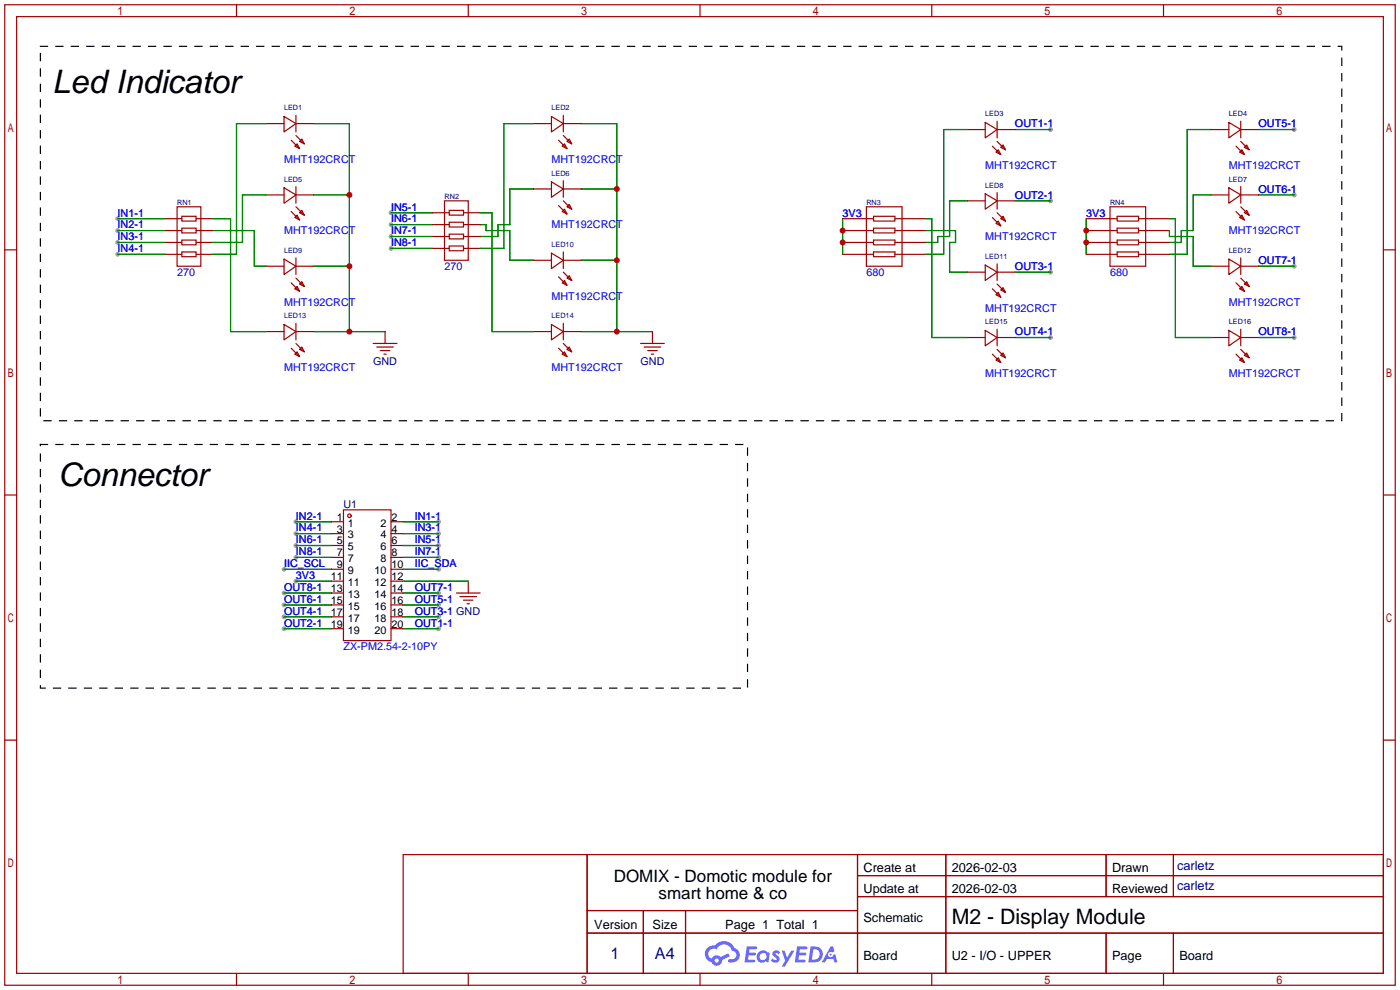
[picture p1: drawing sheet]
<svg xmlns="http://www.w3.org/2000/svg" width="299mm" height="212mm" viewBox="0 0 299 212" stroke-linecap="round" stroke-linejoin="round" font-family="sans-serif">
<g fill="#999">
<circle cx="25.1" cy="46.7" r=".51"/>
<circle cx="25.1" cy="49.3" r=".51"/>
<circle cx="25.1" cy="54.4" r=".51"/>
<circle cx="25.1" cy="51.8" r=".51"/>
<circle cx="83.6" cy="45.5" r=".51"/>
<circle cx="83.6" cy="48" r=".51"/>
<circle cx="83.6" cy="50.5" r=".51"/>
<circle cx="83.6" cy="53.1" r=".51"/>
<circle cx="224.5" cy="27.7" r=".51"/>
<circle cx="224.5" cy="42.9" r=".51"/>
<circle cx="224.5" cy="58.2" r=".51"/>
<circle cx="224.5" cy="72.1" r=".51"/>
<circle cx="276.6" cy="27.7" r=".51"/>
<circle cx="276.6" cy="41.7" r=".51"/>
<circle cx="276.6" cy="56.9" r=".51"/>
<circle cx="276.6" cy="72.1" r=".51"/>
<circle cx="63.2" cy="119.1" r=".51"/>
<circle cx="63.2" cy="116.6" r=".51"/>
<circle cx="63.2" cy="114" r=".51"/>
<circle cx="63.2" cy="111.5" r=".51"/>
<circle cx="60.7" cy="121.7" r=".51"/>
<circle cx="63.2" cy="124.2" r=".51"/>
<circle cx="60.7" cy="134.4" r=".51"/>
<circle cx="60.7" cy="131.8" r=".51"/>
<circle cx="60.7" cy="129.3" r=".51"/>
<circle cx="60.7" cy="126.7" r=".51"/>
<circle cx="93.7" cy="111.5" r=".51"/>
<circle cx="93.7" cy="114" r=".51"/>
<circle cx="93.7" cy="116.6" r=".51"/>
<circle cx="93.7" cy="119.1" r=".51"/>
<circle cx="93.7" cy="121.7" r=".51"/>
<circle cx="93.7" cy="126.7" r=".51"/>
<circle cx="93.7" cy="129.3" r=".51"/>
<circle cx="93.7" cy="131.8" r=".51"/>
<circle cx="93.7" cy="134.4" r=".51"/>
</g>
<g fill="none" stroke="#a10000" stroke-width=".25">
<path d="M1 1h297.2v209.6h-297.2zM3.6 3.6h292.1v204.4h-292.1zM50.5 1v2.6M100.1 1v2.6M149.6 1v2.6M199.1 1v2.6M248.7 1v2.6M1 53.4h2.6M295.7 53.4h2.5M1 105.8h2.6M295.7 105.8h2.5M1 158.2h2.6"/>
<path d="M295.7 158.2h2.5M50.5 208v2.6M100.1 208v2.6M149.6 208v2.6M199.1 208v2.6M248.7 208v2.6"/>
</g>
<g fill="#5487ff">
<path d="M165.3 203.3a.99 .99 0 0 1 1.4 .2l-.3 .5a.39 .39 0 0 0-.3-.3 .39 .39 0 0 0-.4 .1l.1 .1a1.02 1.02 0 0 1 .6 1.6 1.17 1.17 0 0 1-1.7-.2l.4-.5 .6 .4 .3-.1v-.3a1.01 1.01 0 0 1-.7-1.5z"/>
<path d="M167.1 203.2h.6l.5 1.5 .9-1.5h.7l-2.1 3.4h-.7l.8-1.3z"/>
<path d="M159.6 202.3h1.9l.3 .1-.1 .4-1.5 .1-.1 .7h1.2l.3 .3-.3 .3h-1.3l-.1 .9h1.4l.1 .3-.1 .2-2.2 .1z"/>
<path d="M170.4 202.3h1.9l.2 .1-.1 .4-1.5 .1-.1 .7h1.3l.3 .3-.4 .3h-1.2l-.2 .9h1.4l.2 .3-.2 .2-2.1 .1z"/>
<path d="M177.5 202.3h.6l.2 1-.5 .3a.57 .57 0 0 0-.8 .2 .57 .57 0 0 0 .4 .8 .57 .57 0 0 0 .7-.5l.4-.2 .5 1.8h-.7l-.2-.7h-1.4l-.4 .7h-.7z"/>
<path d="M173.2 202.3l-.4 3.4h1.1a1.73 1.73 0 0 0 1.9-1.7 1.73 1.73 0 0 0-2-1.7zM173.8 202.9a1.14 1.14 0 0 1 1.4 1.1 1.14 1.14 0 0 1-1.5 1.1h-.2z"/>
<path d="M162 203.6a1.26 1.26 0 0 0 0 1.8 1.26 1.26 0 0 0 1.7 .1l.5 .2 .3-1.9-.1-.2h-.4a1.21 1.21 0 0 0-2 0zM162.6 203.9a.76 .76 0 0 1 1 0 .76 .76 0 0 1 .1 1.1 .76 .76 0 0 1-1 .1l-.4-.6z"/>
<path d="M151.2 202.6a1.81 1.81 0 0 0 .9 3 1.18 1.18 0 0 0 1.3 .8 1.18 1.18 0 0 0 .9-1.2l1.7-.9-.4-.6-1.5 .8a1.2 1.2 0 0 0-2 .4 1.14 1.14 0 0 1-.6-1.6 1.14 1.14 0 0 1 1.7-.4 1.73 1.73 0 0 1 1.7-1.1 1.73 1.73 0 0 1 1.6 1.4 .94 .94 0 0 1 .8 1.2 .94 .94 0 0 1-1.3 .6 .36 .36 0 0 0-.4 .3 .36 .36 0 0 0 .3 .4 1.63 1.63 0 0 0 2.1-1 1.63 1.63 0 0 0-1-2.1 2.43 2.43 0 0 0-4.2-.5l-1 .1zM152.7 205.3a.45 .45 0 0 1 .9 0 .45 .45 0 0 1-.9 0z"/>
<circle cx="177.5" cy="204" r=".22"/>
</g>
<g fill="none" stroke="#a10000" stroke-width=".25">
<path d="M56.9 26.4h3.8M60.7 24.9l2.5 1.5-2.5 1.8zM62.2 30l1.8 1.8M63 31.2l.5-.5 .5 1.1zM63.2 29l1.8 1.7M63.2 26.4h3.9M63.2 24.6v3.6M63.2 39.9v3.5M64 30.2l.5-.5 .5 1zM114 26.4h3.9M117.9 24.9l2.5 1.5-2.5 1.8zM117.9 38.9l2.5 1.5-2.5 1.8z"/>
<path d="M119.4 30l1.8 1.8M120.1 31.2l.5-.5 .6 1.1zM120.4 26.4h3.8M120.4 29l1.8 1.7M120.4 24.6v3.6M120.4 38.6v3.6M121.2 30.2l.5-.5 .5 1zM206.8 27.7h3.8M210.6 26.2l2.5 1.5-2.5 1.8zM212.1 31.2l1.8 1.8M212.9 32.5l.5-.5 .5 1zM213.1 30.2l1.8 1.8"/>
<path d="M213.1 27.7h3.8M213.1 25.9v3.6M213.9 31.5l.5-.5 .5 1zM258.8 27.7h3.8M262.6 26.2l2.6 1.5-2.6 1.8zM264.2 31.2l1.7 1.8M265.2 27.7h3.8M265.2 30.2l1.8 1.8M265.2 25.9v3.6M265.2 39.9v3.5M265.4 32l.5 1-1-.5zM266.4 31l.6 1-1.1-.5z"/>
<path d="M35.3 46.7h3.6M35.3 49.3h3.6M35.3 51.8h3.6M35.3 54.4h3.6M37.8 44.2h5.1v12.7h-5.1zM38.9 46.2h3v1h-3zM38.9 48.8h3v1h-3zM38.9 51.3h3v1h-3zM38.9 53.8h3v1.1h-3zM41.9 46.7h3.6M41.9 49.3h3.6M41.9 51.8h3.6"/>
<path d="M41.9 54.4h3.6M56.9 41.7h3.8M56.9 56.9h3.8M60.7 40.1l2.5 1.6-2.5 1.7zM60.7 55.4l2.5 1.5-2.5 1.8zM62.2 45.2l1.8 1.8M63 46.5l.5-.5 .5 1zM63.2 55.1v3.6M63.2 44.2l1.8 1.8M63.2 41.7h3.9M63.2 59.4l1.8 1.8M63.2 56.9h3.9"/>
<path d="M64 45.5l.5-.5 .5 1zM92.5 45.5h3.5M92.5 48h3.5M92.5 50.5h3.5M92.5 53.1h3.5M95 42.9h5.1v12.7h-5.1zM96 45h3.1v1h-3.1zM96 47.5h3.1v1h-3.1zM96 50h3.1v1.1h-3.1zM96 52.6h3.1v1h-3.1zM99.1 45.5h3.5M99.1 48h3.5"/>
<path d="M99.1 50.5h3.5M99.1 53.1h3.5M114 40.4h3.9M114 55.6h3.9M117.9 54.1l2.5 1.5-2.5 1.8zM119.4 43.9l1.8 1.8M119.4 59.2l1.8 1.8M120.1 45.2l.5-.5 .6 1zM120.4 53.8v3.6M120.4 42.9l1.8 1.8M120.4 40.4h3.8M120.4 58.2l1.8 1.7"/>
<path d="M120.4 55.6h3.8M121.2 44.2l.5-.5 .5 1zM121.2 59.4l.5-.5 .5 1zM180.1 46.7h6.6M180.1 49.3h6.6M180.1 51.8h6.6M180.1 54.4h6.6M185.2 44.2h7.6v12.7h-7.6zM186.7 46.2h4.6v1h-4.6zM186.7 48.8h4.6v1h-4.6zM186.7 51.3h4.6v1h-4.6zM186.7 53.8h4.6v1.1h-4.6z"/>
<path d="M191.3 46.7h6.6M191.3 49.3h6.6M191.3 51.8h6.6M191.3 54.4h6.6M206.8 42.9h3.8M206.8 58.2h3.8M210.6 41.4l2.5 1.5-2.5 1.8zM210.6 56.6l2.5 1.6-2.5 1.7zM212.1 46.5l1.8 1.8M212.9 47.8l.5-.6 .5 1.1zM213.1 41.1v3.6M213.1 56.4v3.5"/>
<path d="M213.1 45.5l1.8 1.7M213.1 42.9h3.8M213.1 58.2h3.8M213.9 46.7l.5-.5 .5 1zM232.2 46.7h6.6M232.2 49.3h6.6M232.2 51.8h6.6M232.2 54.4h6.6M237.2 44.2h7.7v12.7h-7.7zM238.8 46.2h4.5v1h-4.5zM238.8 48.8h4.5v1h-4.5zM238.8 51.3h4.5v1h-4.5z"/>
<path d="M238.8 53.8h4.5v1.1h-4.5zM243.3 46.7h6.6M243.3 49.3h6.6M243.3 51.8h6.6M243.3 54.4h6.6M258.8 41.7h3.8M258.8 56.9h3.8M262.6 40.1l2.6 1.6-2.6 1.7zM262.6 55.4l2.6 1.5-2.6 1.8zM264.2 45.2l1.7 1.8M264.9 46.5l.5-.5 .5 1zM265.2 41.7h3.8"/>
<path d="M265.2 56.9h3.8M265.2 55.1v3.6M265.2 44.2l1.8 1.8M265.2 59.4l1.8 1.8M265.9 45.5l.5-.5 .6 1zM56.9 70.9h3.8M60.7 69.3l2.5 1.6-2.5 1.7zM62.2 60.5l1.8 1.7M62.2 74.4l1.8 1.8M63 61.7l.5-.5 .5 1zM63 75.7l.5-.5 .5 1zM63.2 69.1v3.5"/>
<path d="M63.2 73.4l1.8 1.8M63.2 70.9h3.9M64 60.7l.5-.5 .5 1zM64 74.7l.5-.5 .5 1zM79.8 73.4h5M80.5 74.2h3.6M81.3 74.9h2M82 75.7h.5M82.3 70.9v2.5M114 70.9h3.9M117.9 69.3l2.5 1.6-2.5 1.7zM119.4 74.4l1.8 1.8"/>
<path d="M120.1 60.5l.5-.6 .6 1.1zM120.1 75.7l.5-.5 .6 1zM120.4 70.9h3.8M120.4 69.1v3.5M120.4 73.4l1.8 1.8M121.2 74.7l.5-.5 .5 1zM136.9 73.4h5.1M137.7 74.2h3.5M138.4 74.9h2.1M139.2 75.7h.5M139.4 70.9v2.5M206.8 72.1h3.8"/>
<path d="M210.6 70.6l2.5 1.5-2.5 1.8zM212.1 61.7l1.8 1.8M212.1 75.7l1.8 1.8M212.9 63l.5-.5 .5 1zM212.9 77l.5-.5 .5 1zM213.1 70.4v3.5M213.1 60.7l1.8 1.8M213.1 74.7l1.8 1.8M213.1 72.1h3.8M213.9 62l.5-.5 .5 1zM213.9 75.9l.5-.5 .5 1.1zM258.8 72.1h3.8"/>
<path d="M262.6 70.6l2.6 1.5-2.6 1.8zM264.2 60.5l1.7 1.7M264.2 75.7l1.7 1.8M264.9 77l.5-.5 .5 1zM265.2 72.1h3.8M265.2 70.4v3.5M265.2 74.7l1.8 1.8M265.4 61.2l.5 1-1-.5zM265.9 75.9l.5-.5 .6 1.1zM266.4 60.2l.6 1-1.1-.5zM70.9 111.5h2.5M70.9 114h2.5"/>
<path d="M70.9 116.6h2.5M70.9 119.1h2.5M73.4 109h10.2v27.9h-10.2zM83.6 111.5h2.5M83.6 114h2.5M83.6 116.6h2.5M83.6 119.1h2.5M70.9 126.7h2.5M70.9 134.4h2.5M70.9 131.8h2.5M70.9 129.3h2.5M70.9 121.7h2.5"/>
<path d="M70.9 124.2h2.5M83.6 126.7h2.5M83.6 134.4h2.5M83.6 131.8h2.5M83.6 129.3h2.5M83.6 121.7h2.5M83.6 124.2h2.5M97.5 126.7h5.1M98.3 127.5h3.6M99.1 128.3h2M99.8 129h.5M100.1 124.2v2.5"/>
<path d="M86.2 182.6h209.5v25.4h-209.5zM125.5 182.6v25.4M125.5 194.6h57.8M125.5 199.4h170.2M137.5 194.6v13.4M146.5 194.6v13.4M183.3 182.6v25.4M183.3 187.1h112.4M183.3 191.6h112.4M202.1 182.6v25.4M236.4 182.6v9M236.4 199.4v8.6"/>
<path d="M250.8 182.6v9M250.8 199.4v8.6"/>
<circle cx="74.7" cy="110.2" r=".38"/>
</g>
<g fill="none" stroke="#008700" stroke-width=".25">
<path d="M56.9 26.4h-6.4v28h-5M67.1 26.4h7.6v44.5M114 26.4h-6.3v26.7h-5.1M124.2 26.4h7.6v44.5M206.8 27.7h-5.1v26.7h-3.8M216.9 27.7h7.6M258.8 27.7h-5.1v26.7h-3.8M269 27.7h7.6M25.1 49.3h10.2M25.1 46.7h10.2M25.1 54.4h10.2M25.1 51.8h10.2"/>
<path d="M45.5 46.7h3.8v24.2h7.6M45.5 49.3h8.9v7.6h2.5M56.9 41.7h-5.1v10.1h-6.3M67.1 56.9h7.6M67.1 41.7h7.6M83.6 48h8.9M83.6 50.5h8.9M83.6 45.5h8.9M83.6 53.1h8.9M102.6 45.5h2.6v25.4h8.8M102.6 48h1.3v1.3h5.1v6.3h5M114 40.4h-5v7.6h-2.6v2.5h-3.8"/>
<path d="M124.2 55.6h7.6M124.2 40.4h7.6M180.1 46.7v7.7M197.9 49.3h6.3v2.5h-1.3v6.4h3.9M197.9 46.7h1.2v25.4h7.7M206.8 42.9h-3.9v7.6h-2.5v1.3h-2.5M216.9 42.9h7.6M216.9 58.2h7.6M232.2 46.7v7.7M249.9 49.3v1.2h5.1v6.4h3.8M249.9 46.7h1.3v25.4h7.6M258.8 41.7h-3.8v7.6h-2.5v2.5h-2.6"/>
<path d="M269 56.9h7.6M269 41.7h7.6M67.1 70.9h15.2M124.2 70.9h15.2M216.9 72.1h7.6M269 72.1h7.6M63.2 119.1h7.7M63.2 116.6h7.7M63.2 114h7.7M63.2 111.5h7.7M86.1 119.1h7.6M86.1 116.6h7.6"/>
<path d="M86.1 114h7.6M86.1 111.5h7.6M60.7 121.7h10.2M60.7 134.4h10.2M60.7 131.8h10.2M60.7 129.3h10.2M60.7 126.7h10.2M63.2 124.2h7.7M86.1 121.7h7.6M86.1 124.2h14M86.1 134.4h7.6M86.1 131.8h7.6"/>
<path d="M86.1 129.3h7.6M86.1 126.7h7.6"/>
</g>
<path d="M8.6 9.9h278.2v80h-278.2zM8.6 95h151.2v52.1h-151.2z" fill="none" stroke="#000" stroke-width=".25" stroke-dasharray="1.5 1.8"/>
<g fill="#c00">
<circle cx="74.7" cy="70.9" r=".63"/>
<circle cx="74.7" cy="56.9" r=".63"/>
<circle cx="74.7" cy="41.7" r=".63"/>
<circle cx="131.8" cy="55.6" r=".63"/>
<circle cx="131.8" cy="70.9" r=".63"/>
<circle cx="131.8" cy="40.4" r=".63"/>
<circle cx="180.1" cy="49.3" r=".63"/>
<circle cx="180.1" cy="51.8" r=".63"/>
<circle cx="232.2" cy="49.3" r=".63"/>
<circle cx="232.2" cy="51.8" r=".63"/>
</g>
<g font-size="6.9">
<text x="11.2" y="19.9">Led Indicator</text>
<text x="12.4" y="103.8">Connector</text>
</g>
<text font-size="4.5" x="203.4" y="197.5">M2 - Display Module</text>
<g font-size="3.6">
<text x="131.2" y="188.5">DOMIX - Domotic module for</text>
<text x="140.8" y="192.2">smart home &amp; co</text>
</g>
<g font-size="3.5" fill="#000080">
<text x="130.5" y="204.9">1</text>
<text x="140" y="204.9">A4</text>
</g>
<g font-size="2.7" fill="#000080">
<text x="251.6" y="185.9">carletz</text>
<text x="251.6" y="190.2">carletz</text>
</g>
<g font-size="2.7">
<text x="184.5" y="186.3">Create at</text>
<text x="184.5" y="190.8">Update at</text>
<text x="203.4" y="186.3">2026-02-03</text>
<text x="203.4" y="190.8">2026-02-03</text>
<text x="237.7" y="186.3">Drawn</text>
<text x="237.7" y="190.8">Reviewed</text>
<text x="184.5" y="197">Schematic</text>
<text x="127" y="198.5">Version</text>
<text x="139.5" y="198.5">Size</text>
<text x="155" y="198.5">Page 1 Total 1</text>
<text x="184.5" y="205.2">Board</text>
<text x="203.4" y="205.2">U2 - I/O - UPPER</text>
<text x="237.7" y="205.2">Page</text>
<text x="252.1" y="205.2">Board</text>
</g>
<g font-size="2.3" fill="#00f">
<text x="216.9" y="27.2">OUT1-1</text>
<text x="269" y="27.2">OUT5-1</text>
<text x="60.7" y="34.8">MHT192CRCT</text>
<text x="117.9" y="34.8">MHT192CRCT</text>
<text x="210.6" y="36.1">MHT192CRCT</text>
<text x="262.6" y="36.1">MHT192CRCT</text>
<text x="269" y="41.2">OUT6-1</text>
<text x="25.1" y="46.3">IN1-1</text>
<text x="83.6" y="45">IN5-1</text>
<text x="83.6" y="47.5">IN6-1</text>
<text x="180.1" y="46.3">3V3</text>
<text x="216.9" y="42.5">OUT2-1</text>
<text x="232.2" y="46.3">3V3</text>
<text x="25.1" y="48.8">IN2-1</text>
<text x="25.1" y="53.9">IN4-1</text>
<text x="25.1" y="51.4">IN3-1</text>
<text x="60.7" y="50.1">MHT192CRCT</text>
<text x="83.6" y="50.1">IN7-1</text>
<text x="83.6" y="52.6">IN8-1</text>
<text x="117.9" y="48.8">MHT192CRCT</text>
<text x="210.6" y="51.4">MHT192CRCT</text>
<text x="262.6" y="50.1">MHT192CRCT</text>
<text x="37.8" y="59">270</text>
<text x="95" y="57.7">270</text>
<text x="185.2" y="59">680</text>
<text x="216.9" y="57.7">OUT3-1</text>
<text x="237.2" y="59">680</text>
<text x="269" y="56.4">OUT7-1</text>
<text x="60.7" y="65.3">MHT192CRCT</text>
<text x="117.9" y="64.1">MHT192CRCT</text>
<text x="262.6" y="65.3">MHT192CRCT</text>
<text x="210.6" y="66.6">MHT192CRCT</text>
<text x="216.9" y="71.7">OUT4-1</text>
<text x="269" y="71.7">OUT8-1</text>
<text x="60.7" y="79.3">MHT192CRCT</text>
<text x="117.9" y="79.3">MHT192CRCT</text>
<text x="210.6" y="80.6">MHT192CRCT</text>
<text x="262.6" y="80.6">MHT192CRCT</text>
<text x="63.2" y="113.6">IN4-1</text>
<text x="63.2" y="111">IN2-1</text>
<text x="88.6" y="111">IN1-1</text>
<text x="88.6" y="113.6">IN3-1</text>
<text x="63.2" y="118.7">IN8-1</text>
<text x="63.2" y="116.1">IN6-1</text>
<text x="88.6" y="116.1">IN5-1</text>
<text x="88.6" y="118.7">IN7-1</text>
<text x="60.7" y="121.2">IIC_SCL</text>
<text x="63.2" y="123.7">3V3</text>
<text x="88.6" y="121.2">IIC_SDA</text>
<text x="60.7" y="131.4">OUT4-1</text>
<text x="60.7" y="128.8">OUT6-1</text>
<text x="60.7" y="126.3">OUT8-1</text>
<text x="88.6" y="126.3">OUT7-1</text>
<text x="88.6" y="128.8">OUT5-1</text>
<text x="88.6" y="131.4">OUT3-1 GND</text>
<text x="60.7" y="133.9">OUT2-1</text>
<text x="88.6" y="133.9">OUT1-1</text>
<text x="73.4" y="139">ZX-PM2.54-2-10PY</text>
</g>
<g font-size="2.3" fill="#000080">
<text x="79.7" y="78">GND</text>
<text x="136.9" y="78">GND</text>
<text x="73.4" y="108.5">U1</text>
</g>
<g font-size="2.3">
<text x="72" y="111.3">1</text>
<text x="72" y="113.8">3</text>
<text x="74.3" y="112.5">1</text>
<text x="81.3" y="112.5">2</text>
<text x="83.7" y="113.8">4</text>
<text x="83.7" y="111.3">2</text>
<text x="72" y="116.4">5</text>
<text x="72" y="118.9">7</text>
<text x="74.3" y="115.1">3</text>
<text x="74.3" y="117.6">5</text>
<text x="81.3" y="117.6">6</text>
<text x="81.3" y="115.1">4</text>
<text x="83.7" y="118.9">8</text>
<text x="83.7" y="116.4">6</text>
<text x="70.7" y="124">11</text>
<text x="72" y="121.4">9</text>
<text x="74.3" y="120.2">7</text>
<text x="74.3" y="122.7">9</text>
<text x="74.3" y="125.2">11</text>
<text x="80.1" y="125.2">12</text>
<text x="80.1" y="122.7">10</text>
<text x="81.3" y="120.2">8</text>
<text x="83.7" y="124">12</text>
<text x="83.7" y="121.4">10</text>
<text x="70.7" y="126.5">13</text>
<text x="70.7" y="129.1">15</text>
<text x="70.7" y="131.6">17</text>
<text x="74.3" y="127.8">13</text>
<text x="74.3" y="130.3">15</text>
<text x="80.1" y="130.3">16</text>
<text x="80.1" y="127.8">14</text>
<text x="83.7" y="131.6">18</text>
<text x="83.7" y="129.1">16</text>
<text x="83.7" y="126.5">14</text>
<text x="70.7" y="134.1">19</text>
<text x="74.3" y="132.9">17</text>
<text x="74.3" y="135.4">19</text>
<text x="80.1" y="135.4">20</text>
<text x="80.1" y="132.9">18</text>
<text x="83.7" y="134.1">20</text>
</g>
<g font-size="1.6" fill="#000080">
<text x="60.7" y="23.6">LED1</text>
<text x="117.9" y="23.6">LED2</text>
<text x="210.6" y="24.8">LED3</text>
<text x="262.6" y="24.8">LED4</text>
<text x="60.7" y="38.8">LED5</text>
<text x="117.9" y="37.5">LED6</text>
<text x="210.6" y="40.1">LED8</text>
<text x="262.6" y="38.8">LED7</text>
<text x="37.8" y="43.9">RN1</text>
<text x="95" y="42.6">RN2</text>
<text x="185.2" y="43.9">RN3</text>
<text x="237.2" y="43.9">RN4</text>
<text x="117.9" y="52.8">LED10</text>
<text x="60.7" y="54">LED9</text>
<text x="210.6" y="55.3">LED11</text>
<text x="262.6" y="54">LED12</text>
<text x="60.7" y="68">LED13</text>
<text x="117.9" y="68">LED14</text>
<text x="210.6" y="69.3">LED15</text>
<text x="262.6" y="69.3">LED16</text>
</g>
</svg>
